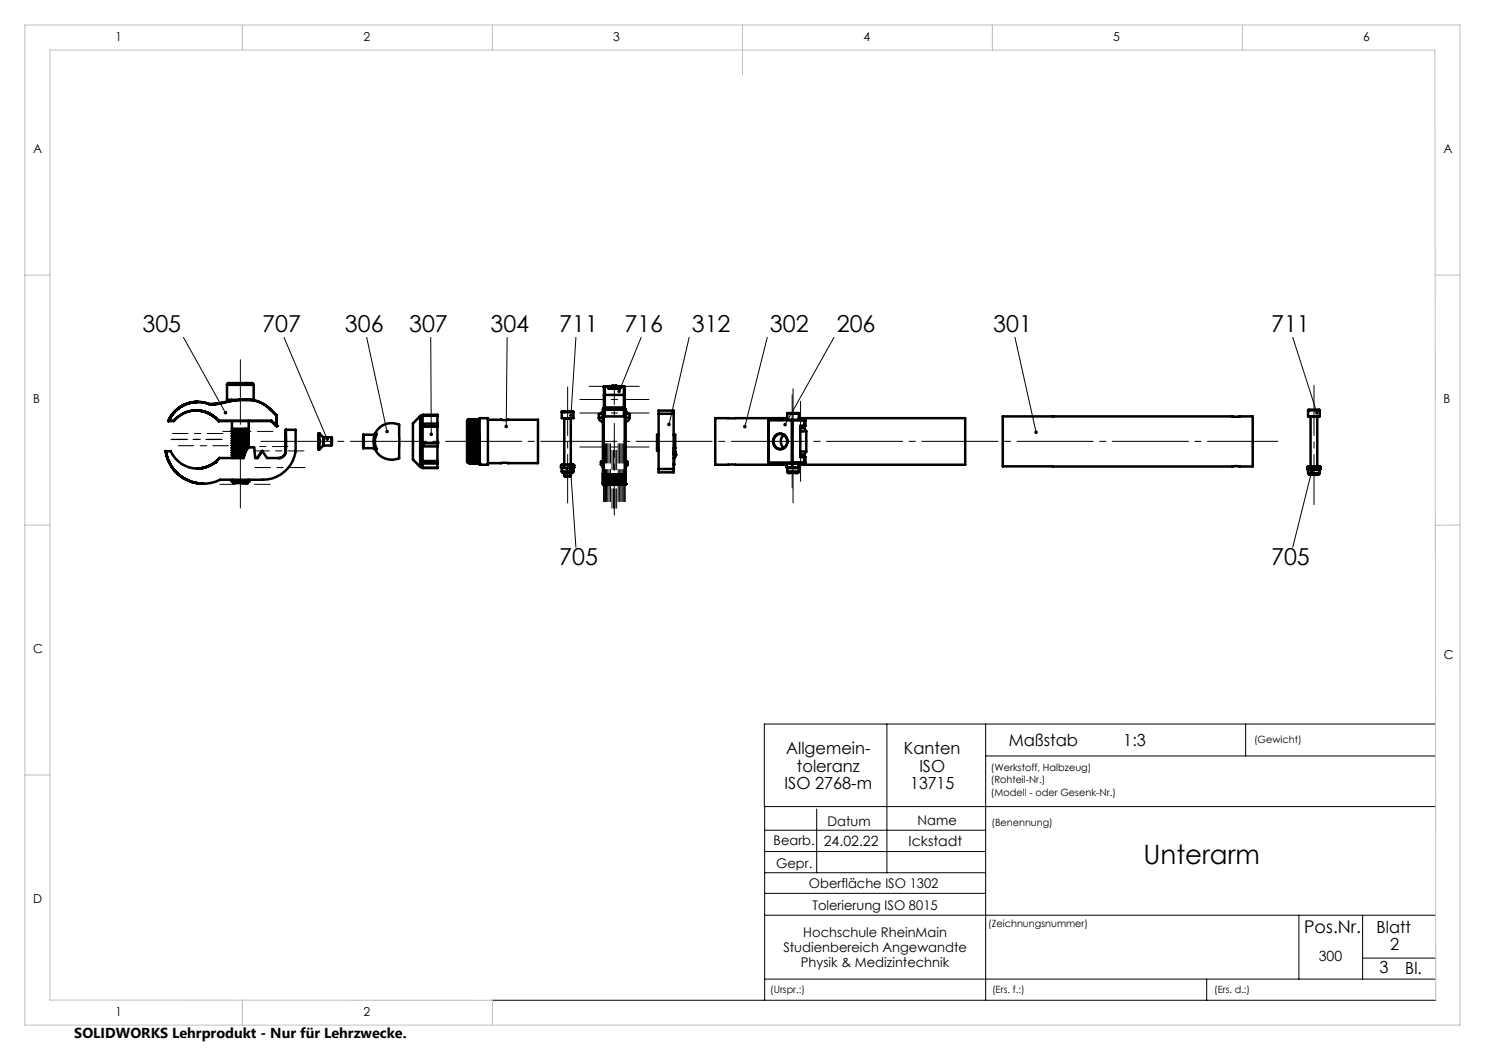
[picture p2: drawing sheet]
<svg xmlns="http://www.w3.org/2000/svg" width="297mm" height="210mm" viewBox="0 0 297 210" stroke-linecap="round" stroke-linejoin="round" font-family="sans-serif">
<path d="M255.6 88.3h-203.4" fill="none" stroke="#000" stroke-width=".2" stroke-dasharray="15.2 1.3 1.3 1.3" stroke-dashoffset="1.2"/>
<path d="M122.9 103v-15" fill="none" stroke="#000" stroke-width=".2" stroke-dasharray="15.2 1.3 1.3 1.3" stroke-dashoffset="7.5"/>
<g fill="none" stroke="#000" stroke-width=".2" stroke-dasharray="15.2 1.3 1.3 1.3" stroke-dashoffset="11.4">
<path d="M122.9 77.1v11.4M120.7 88.7v11.6M120.8 88.7v11.6M120.9 88.7v11.6M121.1 88.7v11.6M121.3 88.7v11.6M121.5 88.7v11.6M121.8 88.7v11.6M122.1 88.7v11.6M122.4 90.1v11.5M122.7 90.1v11.5M123 90.1v11.5"/>
<path d="M123.3 90.1v11.5M123.6 88.7v11.6M123.9 88.7v11.6M124.2 88.7v11.6M124.4 88.7v11.6M124.6 88.7v11.6M124.8 88.7v11.6M124.9 88.7v11.6M125 88.7v11.6"/>
</g>
<path d="M127.9 77.3h-10M34.2 87.9h10.1M34.4 87.9h10.1M34.5 86.7h10.1M35.7 89.1h10M44 96.9h10M44.6 86.3h10M47.5 89.3h10.1M50.7 90.2h10.1M51 93.5h10" fill="none" stroke="#000" stroke-width=".2" stroke-dasharray="15.2 1.3 1.3 1.3" stroke-dashoffset="12.1"/>
<path d="M116 79.9h13.8M116 82.6h13.8M116 89.4h13.8" fill="none" stroke="#000" stroke-width=".2" stroke-dasharray="15.2 1.3 1.3 1.3" stroke-dashoffset="10.2"/>
<path d="M113.5 100.6v-23.2" fill="none" stroke="#000" stroke-width=".2" stroke-dasharray="15.2 1.3 1.3 1.3" stroke-dashoffset="5.6"/>
<path d="M158.6 100.6v-22.9" fill="none" stroke="#000" stroke-width=".2" stroke-dasharray="15.2 1.3 1.3 1.3" stroke-dashoffset="5.7"/>
<path d="M160.1 80.3v16" fill="none" stroke="#000" stroke-width=".2" stroke-dasharray="15.2 1.3 1.3 1.3" stroke-dashoffset="9.1"/>
<path d="M158.4 97.6v-18.7" fill="none" stroke="#000" stroke-width=".2" stroke-dasharray="15.2 1.3 1.3 1.3" stroke-dashoffset="7.8"/>
<path d="M48.1 101.6v-29.7" fill="none" stroke="#000" stroke-width=".2" stroke-dasharray="15.2 1.3 1.3 1.3" stroke-dashoffset="2.3"/>
<path d="M262.8 100.9v-23.8" fill="none" stroke="#000" stroke-width=".2" stroke-dasharray="15.2 1.3 1.3 1.3" stroke-dashoffset="5.2"/>
<g fill="none" stroke="#000" stroke-width=".2">
<path d="M36.7 67.5l8.4 15M56.8 67.5l8.6 20.3M73.3 67.5l4.1 18.8M86.1 67.5l.2 19.4M101.4 67.5l-.2 17.8M115.2 67.5l-1 15.5M128.2 67.5l-4.4 10.8M137.8 67.5l-4 17.4M153.5 67.5l-4.5 17.8M166.8 67.5l-9.8 17.4M203 67.5l4.2 19M258.6 67.5l4.8 15.1"/>
<path d="M114.1 93.9l1.1 15.6M262.3 94.3l-3.7 15.2M177.4 144.8v29.7M197.1 144.8v55.3M197.1 151.2h90M249.1 144.8v6.4M287.1 144.8h-134.2v16.5h134.2M152.9 178.7h44.2M152.9 174.5h44.2M152.9 170.3h44.2M152.9 166h44.2M152.9 161.3v38.8"/>
<path d="M163.3 161.8v12.7M152.9 195.8h134.3M152.9 183h134.2M241.3 195.8v4.3M259.8 183v12.8M272.5 183v12.8M272.5 191.6h14.7M98.3 200.1h188.9"/>
</g>
<g fill="none" stroke="#c0c0c0" stroke-width=".2">
<path d="M5 5h287v200h-287zM48.5 5v5M98.5 5v5M148.5 5v10M198.5 5v5M248.5 5v5M5 55h5M287 55h5M5 105h5M292 105h-4.9M5 155h5M48.5 200v5"/>
<path d="M98.3 200.1l-88.3-.1v-190h277l.2 190.1M98.5 200v5"/>
</g>
<path d="M44.8 82.3a.37 .37 0 0 0 0 .4 .37 .37 0 0 0 .5 .2l-.2-.4 .2 .4 .1-.2a.37 .37 0 0 0-.1-.5 .37 .37 0 0 0-.5 .1zM65.2 87.6a.36 .36 0 0 0-.1 .4 .36 .36 0 0 0 .5 .2l-.2-.4 .2 .4a.36 .36 0 0 0 .1-.6 .36 .36 0 0 0-.5 0zM77.1 86.1a.36 .36 0 0 0 0 .4 .36 .36 0 0 0 .4 .1l-.1-.3 .1 .3a.36 .36 0 0 0 .2-.5 .36 .36 0 0 0-.6 0zM86 86.6v.1a.37 .37 0 0 0 .3 .5v-.3v.3a.37 .37 0 0 0 .3-.5 .37 .37 0 0 0-.6-.1zM101 85v.1a.34 .34 0 0 0-.1 .4 .34 .34 0 0 0 .3 .1v-.3v.3a.36 .36 0 0 0 .4-.4 .36 .36 0 0 0-.6-.2zM113.9 82.8a.36 .36 0 0 0-.1 .3 .36 .36 0 0 0 .4 .3v-.4v.4a.36 .36 0 0 0 .3-.5 .36 .36 0 0 0-.6-.1zM113.9 93.6a.36 .36 0 0 0 .1 .6 .36 .36 0 0 0 .5-.3 .36 .36 0 0 0-.4-.4v.4v-.4zM123.6 78a.36 .36 0 0 0 .1 .6l.1-.3-.1 .3a.35 .35 0 0 0 .5-.4 .35 .35 0 0 0-.6-.2zM133.6 84.6a.36 .36 0 0 0-.2 .4 .36 .36 0 0 0 .3 .3l.1-.4-.1 .4a.37 .37 0 0 0 .5-.5 .37 .37 0 0 0-.6-.2zM148.7 85v.1a.37 .37 0 0 0 .2 .6l.1-.4-.1 .4a.37 .37 0 0 0 .4-.5 .37 .37 0 0 0-.6-.2zM156.8 84.6l-.1 .2 .1 .4 .2-.3-.2 .3a.36 .36 0 0 0 .6-.3 .36 .36 0 0 0-.6-.3zM207 86.2h-.1a.34 .34 0 0 0 0 .5 .34 .34 0 0 0 .4 .1l-.1-.3 .1 .3a.36 .36 0 0 0 .2-.5 .36 .36 0 0 0-.5-.1zM263.1 82.3v.1a.37 .37 0 0 0 0 .4 .37 .37 0 0 0 .4 .1l-.1-.3 .2 .3a.37 .37 0 0 0 .1-.6 .37 .37 0 0 0-.6 0zM262 94.1a.36 .36 0 0 0 .1 .5 .36 .36 0 0 0 .5-.1 .36 .36 0 0 0-.2-.5l-.1 .3 .1-.3z" fill="#000"/>
<g fill="none" stroke="#000" stroke-width=".5">
<path d="M45.4 77l.2-.4h4.8l.3 .4M45.4 77v3h3.3M45.4 77h5.3M46.2 80l.2 .1M49 80h.1M49.4 80a16.3 16.3 0 0 0-4.8 .5M49.4 80h.1M49.4 80a6.2 6.2 0 0 1 4.6 1.8M49.5 80h.1M49.8 80h.1M50.7 77v3h-.9M120.8 79.2v2.4"/>
<path d="M120.8 77.5l.1-.2h.8l.2 .2M120.8 77.4v1.8M121 77.2l-.2 .2M121 79l-.2 .2M121 79v2.5M121 77.2h.7M121 77.2v1.8M121 79h3.8M121.7 77.2l.2 .2M121.7 77.7h.3M121.7 77.7h.1M121.7 77.2v.5"/>
<path d="M121.8 77.7h.2M122 77.7h.1M122 77.7h1.7M122.6 77.1a.61 .61 0 0 0-.7 .6v-.3M122.6 77.1v.6M122.6 77.1h.6M123.2 77.1a.66 .66 0 0 1 .6 .6M123.2 77.1v.6M123.7 77.7h.3M123.7 77.7h.1M123.9 77.5l.1-.2h.8l.2 .2M123.9 77.4v.3"/>
<path d="M123.9 77.7h.1M124 77.2l-.1 .2M124 77.7h-.3M124 77.2h.8M124 77.2v.5M124.8 77.2l.2 .2M124.8 79v2.5M124.8 79l.2 .2M124.8 77.2v1.8M125 79.2v2.4M125 77.4v1.8M33.1 90.2h1a5.8 5.8 0 0 0 9.8 1.4"/>
<path d="M33.1 90.2a7.5 7.5 0 0 0 7.6 6.5M33.1 90.2h.1M33.1 90.2a7.6 7.6 0 0 0 6.2 6.4M33.7 84.2h.1M33.8 84.2h.9M34.7 84.2h.1M34.7 84.2a5.8 5.8 0 0 1 9 0M34.8 84.2a5.8 5.8 0 0 1 8.9 0M39.2 82.1a5.9 5.9 0 0 1 4.5 2.1M39.3 96.6h.1M39.5 80.4a6.4 6.4 0 0 0-5.8 3.8h1.1M39.5 80.4h.1"/>
<path d="M39.5 80.4a6.4 6.4 0 0 0-5.8 3.8M41.9 80.8a6.4 6.4 0 0 0-8.2 3.4h.1M41.9 80.8h.1M41.9 80.8a6.3 6.3 0 0 0-8.1 3.4M43.1 92.5a6.5 6.5 0 0 1-3.7 1.2M43.1 92.5h.1M43.1 92.4h.1M43.1 92.4v.1M43.7 84.2a5.8 5.8 0 0 0-4.5-2.1 5.9 5.9 0 0 1 4.5 2.1M43.7 84.2h.1M43.7 80.7l-1.3 .1M43.7 80.7h.1"/>
<path d="M43.7 84.2h10.6M43.9 91.6a5.9 5.9 0 0 1-4.5 2.1M44.1 80.6h.1M44.1 80.6v.1M44.6 80.5l-1.9 .3M44.6 80.5h.1M44.6 80.5l-1 .2-1.7 .1M44.6 80.5v.1M44.6 80.6l-1 .2h-1.7M46.4 96.3h.1M46.4 96.3h3.3M46.4 91h2.5"/>
<path d="M46.4 91.1h2.4M46.4 90h2.8M46.4 90.1h2.8M46.4 89.1h3.3M46.4 91.5h2.3M46.4 89.5h3.1M46.4 89.6h3.1M46.4 91.6h2.2M46.4 90.5h2.6M46.4 90.6h2.6M46.4 86.1h3.3M46.4 86.2h3.3"/>
<path d="M46.4 87.1h3.3M46.4 87.2h3.3M46.4 88.1h3.3M46.4 88.2h3.3M46.4 87.6h3.3M46.4 88.6h3.3M46.4 88.7h3.3M46.4 86.6h3.3M46.4 86.7h3.3M46.4 96.3a1.23 1.23 0 0 0 1.3 .3h1.2a.69 .69 0 0 0 .8-.3M46.4 87.7h3.3M46.4 85.8h3.3"/>
<path d="M46.4 80.1h.3M46.4 80.1h.1M46.4 84.2v1.6M46.4 86.1v.1M46.4 86.6v.1M46.4 87.1v.1M46.4 87.6v.1M46.4 88.1v.1M46.4 88.6v.1M46.4 89.1h.1M46.4 89.5v.1M46.4 90v.1"/>
<path d="M46.4 90.5v.1M46.4 91v.1M46.4 91.5v.1M46.4 91.1l.3 .2M46.4 89.1l.3 .3M46.4 89.6l.3 .2M46.4 90.1l.3 .2M46.4 90.6l.3 .2M46.4 91.6h.1M46.4 88.7l.3 .2M46.4 87.7l.3 .2M46.4 85.8l.3 .2"/>
<path d="M46.4 86.7l.3 .2M46.4 86.2l.3 .2M46.4 87.2l.3 .2M46.4 88.2l.3 .2M46.4 80.1l-1.8 .4M46.4 95.9l.3 .2M46.7 96.1h2.8M46.7 89.8h2.8M46.7 88.9h2.8M46.7 91.3h2.1M46.7 89.4h2.8M46.7 90.8h2.1"/>
<path d="M46.7 90.3h2.4M46.7 87.4h2.8M46.7 88.4h2.8M46.7 86h2.8M46.7 86.9h2.8M46.7 87.9h2.8M46.7 86.4h2.8M46.7 96.1l-.3 .2M46.7 89.8l-.3 .2M46.7 88.9l-.3 .2M46.7 91.3l-.3 .2M46.7 89.4l-.3 .1"/>
<path d="M46.7 90.8l-.3 .2M46.7 90.3l-.3 .2M46.7 87.4l-.3 .2M46.7 88.4l-.3 .2M46.7 86l-.3 .1M46.7 86.9l-.3 .2M46.7 87.9l-.3 .2M46.7 86.4l-.3 .2M46.8 80.1l-.6 .1 .2-.1M49.4 80a15.9 15.9 0 0 0-4.8 .6M49.4 80a6.1 6.1 0 0 1 4.6 1.8M49.5 96.1l.2 .2"/>
<path d="M49.5 88.9l.2 .2M49.5 89.4l.1 .1M49.5 87.4l.2 .2M49.5 88.4l.2 .2M49.5 86l.2 .1M49.5 86.9l.2 .2M49.5 87.9l.2 .2M49.5 86.4l.2 .2M49.6 89.5l-.6 1-.3 1.1h-4.8M49.7 95.9l-.2 .2M49.7 96.3h.1M49.7 84.2v1.6"/>
<path d="M49.7 86.1v.1M49.7 86.6v.1M49.7 87.1v.1M49.7 87.6v.1M49.7 88.1v.1M49.7 88.6v.1M49.7 89.1h.1M49.7 89.1l-.2 .3M49.7 88.7l-.2 .2M49.7 87.7l-.2 .2M49.7 85.8l-.2 .2M49.7 86.7l-.2 .2"/>
<path d="M49.7 86.2l-.2 .2M49.7 87.2l-.2 .2M49.7 88.2l-.2 .2M52.5 90.2l.9 1.4h2.4a1.45 1.45 0 0 0 1.4-1.4M52.5 90.2l-1 1.4h-.5l-.2-2.1h-1.2l-1 2.1M52.5 90.2l-1 1.4M54 81.8l1.3 1.3M54 81.8h.1M54 81.8l1.4 1.3M54.3 84.2l1 1M54.3 84.2h-10.6M55.3 85.2h.1"/>
<path d="M55.3 83.1h.1M55.3 83.1v2.1M55.4 85.2h-.1M55.4 83.1h.1M55.4 83.1h-.1M55.4 83.1v2.1M57.1 90.2v-4.2h2v4.3a6.6 6.6 0 0 1-6.5 5.6h-8.6a7.6 7.6 0 0 1-10.8-5.7M57.1 90.2a1.39 1.39 0 0 1-1.4 1.4M57.1 90.2h.1M57.1 86.7v3.1zM57.2 86v4.2M63.7 86.7v3.2z"/>
<path d="M63.7 88.6h.1M63.7 88h.1M63.7 89.9h.2M63.7 86.7h.2M63.7 87.7v1.2M63.9 86.7v3.2M63.9 86.7l.7 .7M64.6 87.4l.1 .1M64.6 89.1h.1M64.6 87.5v1.6M64.6 89.1l-.7 .8M64.6 87.4v.1"/>
<path d="M64.7 87.4v.1M64.7 87.5v1.6h1.6M64.7 87.4h1.6M64.7 89.1h.1M66.3 87.4v1.7M66.3 87.4l.1 .2v1.4l-.1 .1M72.6 87.6v1.4zM74.7 89.6l.3 .2M74.9 87a3.8 3.8 0 0 0 0 2.6M74.9 89.6l.5 .2M74.9 87h-2.3v2.6h2.3M75 86.8a3.6 3.6 0 0 1 4.8-1.8v6.6a3.6 3.6 0 0 1-4.8-1.8"/>
<path d="M75 86.8l-.3 .2M75 89.8h.4M75 86.8h.4M75.4 86.8a3.4 3.4 0 0 0 0 3M75.4 86.8l-.5 .2M84 93.4l.5 .1M84 83.2l-1.4 1.5v7.2l1.4 1.5M84 83.2v10.2M84.5 83l-.5 .2M84.5 83v10.5M84.5 83h3M84.5 93.5h3"/>
<path d="M84.6 88.6h.1M84.6 83h2.9v.1h-2.9zM84.6 84.7h2.9v.6h-2.9zM84.6 88.6h2.9M84.6 88.6v.7h2.9v-.7M84.6 93.5h2.9M84.6 85.3h2.9M84.6 92.3h2.9M87.5 83.1v1.7M87.5 92.7v.8M87.5 89.2v3M87.5 85.3v3.3"/>
<path d="M87.5 88.6h.1M87.5 92.2h-2.9v.5h2.9M87.5 92.2v.5M93.5 84.4v-.3l.2 8.3 .2 .3M93.5 86.7l.1 4.5v1.3h.2M93.5 86.7l.1 5.8v-.1M93.5 86.7v-2.6l-.1 8.3 .2 .1M93.6 84.1l.1 2M93.7 83.9l-.2 .2M93.7 83.8l.2 .3M93.7 83.9v.1M93.7 84v2.1"/>
<path d="M93.7 84l.3 8.7M93.7 86.1l.2 6.6M93.9 84.1l.2 7.8v.6h.2M93.9 84.1h.1M93.9 92.7h.1M94 84.1l.2 8.2 .2 .4M94.2 92.4l-.2 .3M94.2 83.9l.2 8.8M94.2 83.8l.2 .3M94.2 83.8l-.2 .3M94.2 83.8l.3 8.9M94.4 84.1l.2 7.8 .1 .6h.1"/>
<path d="M94.4 84.1h.1M94.4 92.7h.1M94.5 84.1l.2 8.2 .2 .4M94.7 92.4l-.2 .3M94.7 83.9l.3 8.8M94.7 83.8l.2 .3M94.7 83.8l-.2 .3M94.7 83.8l.3 8.9M94.9 84.1l.2 7.8v.6h.1M94.9 84.1h.1M95 84.1l.2 7.1 .2 1.5M95.1 92.4l-.1 .3"/>
<path d="M95.2 83.8l-.2 .3M95.2 83.9l.2 8.8M95.2 83.8h.1M95.2 83.8l.2 .3M95.2 83.8l.3 8.9M95.4 84.1h.1M95.4 84.1l.2 8.4M95.4 92.7h.5M95.5 84.1l.2 7.8 .2 .8M95.6 92.5l-.1 .2M95.6 92.5h.1M95.7 83.9l.2 8.8"/>
<path d="M95.9 92.7h.1M95.9 83.8h-.2l-.2 .3M95.9 83.6h1.7v9.3h-1.7zM97.6 84h10v8.6h-10M112.2 93.1v.4l.2 .1M112.3 93l.1-.1zM112.3 93.5l.1 .1M112.4 82.4v-.1h2.2l.1 .1M112.4 94.3v.1a.44 .44 0 0 0 .6 .2h1.2M112.4 82.4v1.2h2.3v-1.2M112.4 93.6h.1M112.4 82.4h2.3"/>
<path d="M112.4 94.3h2.3M112.4 93.6v.7M112.4 93.6h.9M112.4 92.9l.3 .2M112.4 92.9h.9M112.7 93.5l-.3 .1M112.7 93.5l.6 .1M112.7 93.1v.4M112.8 83.6l.1 .1M112.9 95.2l.1 .1 1.2-.1M112.9 95.2h1.3M112.9 83.7h1.3"/>
<path d="M112.9 83.7v9.2M112.9 94.6v.6M113.3 92.9l.7 .2M113.3 93.6h1.1M113.3 92.9h1.1M113.3 92.9l-.6 .2M114 93.5l-.7 .1M114 93.5l.4 .1M114 93.1v.4M114.2 83.7v9.2M114.2 94.6v.6M114.2 83.6v.1"/>
<path d="M114.4 93.6h.3M114.4 92.9l-.4 .2M114.4 92.9l.4 .2M114.4 92.9l.4 .1M114.7 94.3l-.2 .3h-.3M114.7 93.6v.7M114.8 93.5h.1M114.8 93v.1M114.8 93.5l-.1 .1M114.8 93.5l-.4 .1M114.8 93.1v.4M119.8 83.5a.73 .73 0 0 0 .8 .8"/>
<path d="M119.8 83.5h.8M120.2 92.9v.1M120.2 92.5h.4M120.2 92.9h.4M120.2 82.7v.1M120.2 92.5v.4M120.2 93h.4M120.2 93l.4 .4M120.6 82.4l-.4 .2M120.6 92.3h-.3l-.1 .2M120.6 82.4l-.2 .1M120.6 82.8h-.8v.7"/>
<path d="M120.6 82.5l-.4 .2M120.6 96.8l.1 .1M120.6 96.8h.1M120.6 96.8l.1 .1zM120.6 94.8v2M120.6 96.8l.2 .1-.1-.1M120.6 94.9v1.9M120.7 96.9l.1 .1M120.7 96.8l.1 .1M120.7 96.8h.1M120.7 94.9v1.9M120.7 81.7l-.1 .1v13l.1 .1"/>
<path d="M120.7 96.8l.2 .1-.1-.1M120.7 81.7v13.2M120.7 81.7h.1M120.7 94.9h4.3M120.8 96.8l.1 .1-.1-.1M120.8 97h4.1M120.8 94.9v1.9M120.8 82.1v1.1l.2 .1M120.8 81.6v.5M120.8 82.1h.1M120.8 96.8h.1M120.9 96.8l.1 .1v-.1"/>
<path d="M120.9 96.8h.1M120.9 94.9v1.9M121 81.9l-.2 .2M121 81.5l-.2 .1M121 81.5v.4M121 96.8h.1M121 81.9v1.4M121 83.3h3.8M121 81.9h.1M121 94.9v1.9M121 81.9h3.8M121 81.5h3.8"/>
<path d="M121 96.8l.2 .1-.1-.1M121.1 96.8h.1M121.1 94.9v1.9M121.2 96.8l.2 .1v-.1M121.2 96.8h.1M121.2 94.9v1.9M121.2 96.8l.1 .1 .1-.1M121.4 96.8h.1M121.4 94.9v1.9M121.4 96.8l.1 .1 .1-.1M121.5 96.8v.1l.1-.1M121.5 94.9v1.9"/>
<path d="M121.6 94.9v1.9M121.6 96.8h.1M121.7 96.8l.1 .1 .1-.1M121.7 96.8h.1M121.7 94.9v1.9M121.9 96.8h.1M121.9 94.9v1.9M122 96.8v.1l.2-.1M122 96.8h.1M122 94.9v1.9M122.2 96.8h.1M122.2 94.9v2l-.2-.1"/>
<path d="M122.2 94.9v1.9M122.3 96.8v.1l.2-.1M122.3 96.8h.1M122.3 94.9v1.9M122.3 96.8v.1l.1-.1M122.4 96.8h.1M122.4 94.9v1.9M122.5 96.8h.1M122.5 94.9v1.9M122.6 96.8v.1l.2-.1M122.6 96.8h.1M122.6 94.9v1.9"/>
<path d="M122.6 96.8l.1 .1 .1-.1M122.8 96.8h.1M122.8 94.9v1.9M122.9 96.8v.1l.2-.1M122.9 96.8h.1M122.9 94.9v1.9M123.1 96.8h.1M123.1 94.9v1.9M123.2 96.8v.1l.2-.1M123.2 96.8h.1M123.2 94.9v1.9M123.2 96.8l.1 .1 .1-.1"/>
<path d="M123.4 96.8h.1M123.4 94.9v1.9M123.5 96.8v.1l.2-.1M123.5 96.8h.1M123.5 94.9v1.9M123.5 94.9v2l.2-.1M123.7 96.8h.1M123.7 94.9v1.9M123.8 96.8v.1l.2-.1M123.8 96.8h.1M123.8 94.9v1.9M124 96.8h.1"/>
<path d="M124 94.9v1.9M124.1 96.8v.1l.1-.1M124.1 96.8h.1M124.1 94.9v1.9M124.2 96.8h.1M124.2 94.9v1.9M124.3 96.8v.1l.1-.1M124.3 96.8v.1l.2-.1M124.3 96.8h.1M124.3 94.9v1.9M124.4 96.8h.1M124.4 94.9v1.9"/>
<path d="M124.5 96.8h.1M124.5 94.9v1.9M124.5 96.8v.1l.2-.1M124.6 96.8l-.1 .1 .1-.1M124.6 96.8h.1M124.6 94.9v1.9M124.7 96.8h.1M124.7 96.8v.1l.1-.1M124.7 94.9v1.9M124.8 81.9l.2 .2M124.8 81.5v.4M124.8 81.5l.2 .1"/>
<path d="M124.8 81.9v1.4M124.8 81.9h.1M124.8 96.8h.1M124.8 94.9v1.9M124.9 96.8l-.1 .1M124.9 96.8l-.1 .1 .2-.1M124.9 96.8h.1M124.9 94.9v1.9M125 83.1l-.2 .2M125 81.7l.1 .1v12.9l-.1 .2M125 82.1v1M125 81.6v.5"/>
<path d="M125 96.8h.1M125 83.1v11.8M125 82.1h.1M125 94.9v1.9M125 96.8l-.1 .1M125 96.8l-.1 .1 .2-.1M125 96.9l-.1 .1M125 96.8v.1M125.1 96.8l-.1 .1M125.1 96.8h.1M125.1 96.8l-.1 .1 .1-.1M125.1 94.9v1.9"/>
<path d="M125.1 94.8v2M125.1 82.4l.3 .1M125.1 92.3h.3l.1 .2M125.1 82.4l.2 .1M125.1 82.8h.8v.7M125.1 82.5l.4 .2M125.1 83.5h.8M125.1 92.5h.4M125.1 92.9h.4M125.1 93h.4M125.1 84.3h.1M125.5 82.6v.1"/>
<path d="M125.5 93l-.4 .4M125.5 92.9v.1M125.5 82.7v.1M125.5 92.5v.4M125.9 83.5a.78 .78 0 0 1-.7 .8M131.4 89.6h.3M131.7 82.8v11M131.7 82.8v-.7h3v.7M131.7 93.8v.7h3v-.7M131.7 82.8h3M131.7 93.8h3M131.7 87h-.3v3.2h.3"/>
<path d="M134.7 82.8v11M134.7 90.1l.2 .2M134.7 90.9h.6l-.3 .7h-.3M134.7 90.5h.4v.3h-.4M134.7 87h.3v3.5M134.7 89.6h.3M134.8 92.9h-.1M134.8 91.6v1.3M134.9 90.3h.1M134.9 90.3v.2M134.9 90.8v.1M135 90.8v.1"/>
<path d="M153.7 92.5l.1 .1M153.7 84.1h.1M153.7 84.1v8.4M153.7 92.5h.1M153.8 92.6h6.9M153.8 84h6.9M153.8 84.1h-.1M153.8 84.1h4.5M153.8 92.5h4.5M153.8 84v.1M153.8 92.5v.1M153.8 84l-.1 .1"/>
<path d="M155 87.2a1.54 1.54 0 0 1 2.3 .3 1.54 1.54 0 0 1-.7 2.2 1.56 1.56 0 0 1-1.8-.6 1.56 1.56 0 0 1 .2-1.9zM155.2 87.2a1.46 1.46 0 0 1 2.2 .6 1.46 1.46 0 0 1-1.1 2 1.5 1.5 0 0 1-1.5-.9 1.5 1.5 0 0 1 .4-1.7zM156.8 87a1.59 1.59 0 0 0 0 2.6M157.3 92.7l.6-.1 .5 .1M157.3 93.5l.1 .1M157.3 93.5l.6 .1M157.3 92.7v.8M157.4 94.3l.3 .3h1.9l.2-.3M157.4 82.8l.2-.2h2.1l.1 .2M157.4 93.6h.5M157.4 92.6l-.1 .1M157.4 83.6h-14.3v9.3h14.2"/>
<path d="M157.4 94.3h2.4M157.4 82.8h2.4M157.4 82.8v1.2M157.4 93.6v.7M157.9 93.6h1.1M158.3 84.1l.1-.1 .1 .1M158.3 84.1h.1M158.4 92.5h.1M158.4 84.1v8.4M158.4 92.5h-.1M158.4 93.5l-.5 .1M158.4 93.5l.6 .1"/>
<path d="M158.4 92.7l.6-.1 .7 .1M158.4 92.7v.8M158.5 84.1h-.1M158.5 84.1v8.4M158.5 92.5l-.1 .1-.1-.1M158.5 84.1h2.3M158.5 92.5h2.3M159 93.6h.7M159.7 93.5l-.7 .1M159.7 92.7v-.1l.1 .1-.1 .9M159.7 92.7v.8M159.7 93.5v.1"/>
<path d="M159.8 83.6h33.2v9.3h-33.2M159.8 82.8v1.2M159.8 93.6v.7M160.1 85.4h.2v.2M160.1 90.3h1.2M160.1 86.3h1.2M160.1 85.6h.8l.4 .7M160.1 85.3h.6M160.1 91.3h.6M160.3 90.9v.3h-.2M160.7 84l.4 .1M160.7 91.3l.4 .1"/>
<path d="M160.7 84l.1 .1M160.7 91.3l.1 .1M160.8 84.1h.3M160.8 85.2h.3M160.8 92.5h.3M160.8 91.4h.3M160.8 92.5l-.1 .1M160.8 84.1v1.1M160.8 91.4v1.1M160.8 85.2h-.7v6.2h.7M160.8 85.2l-.1 .1M161.1 92.5l-.4 .1"/>
<path d="M161.1 85.2l-.4 .1M161.1 84.1v1.1M161.1 91.4v1.1M161.3 90.3l-.4 .6h-.8M161.3 86.3v4M200.6 83.3h49.9v10h-49.9zM210.5 83.3h.1M246.5 83.3h.1M261.4 93.4v.4l.3 .1M261.5 93.3h.2zM261.5 93.9h.1M261.6 82.1l.1-.2h2.1l.1 .2"/>
<path d="M261.6 94.6l.3 .4h1.8l.2-.4M261.6 82.1v1.2h2.3v-1.2M261.6 93.9h.1M261.6 82.1h2.3M261.6 94.6h2.3M261.6 93.9v.7M261.7 93.9h.9M261.7 93.3l.2 .1M261.7 93.3h.9M261.9 93.8l-.2 .1M261.9 93.8l.7 .1M261.9 93.4v.4"/>
<path d="M262 83.3l.1 .1M262.1 83.4h1.4M262.1 83.4v9.9M262.6 93.3l.6 .1M262.6 93.9h1.1M262.6 93.3h1.1M262.6 93.3l-.7 .1M263.2 93.8l-.6 .1M263.2 93.8l.5 .1M263.2 93.4v.4M263.5 83.4v9.9M263.5 83.3v.1"/>
<path d="M263.7 93.9h.2M263.7 93.3l-.5 .1M263.7 93.3l.4 .1M263.9 93.9v.7M264 93.9h-.1M264.1 93.8l-.4 .1M264.1 93.4v.4M264.1 93.8l-.1 .1"/>
</g>
<text font-size="5.3" x="228.7" y="172.8">Unterarm</text>
<g font-size="4.7">
<text x="28.5" y="66.4">305</text>
<text x="52.4" y="66.4">707</text>
<text x="69" y="66.4">306</text>
<text x="81.8" y="66.4">307</text>
<text x="98.1" y="66.4">304</text>
<text x="111.8" y="66.4">711</text>
<text x="124.9" y="66.4">716</text>
<text x="138.4" y="66.4">312</text>
<text x="154" y="66.4">302</text>
<text x="167.3" y="66.4">206</text>
<text x="198.6" y="66.4">301</text>
<text x="254.2" y="66.4">711</text>
<text x="111.8" y="113">705</text>
<text x="254.2" y="113">705</text>
</g>
<text font-size="3.5" x="260.8" y="186.7">Pos.Nr.</text>
<g font-size="3.3">
<text x="201.7" y="149.2">Maßstab</text>
<text x="224.7" y="149.2">1:3</text>
<text x="157.2" y="150.9">Allgemein-</text>
<text x="159.4" y="154.4">toleranz</text>
<text x="180.8" y="150.9">Kanten</text>
<text x="183.9" y="154.4">ISO</text>
<text x="156.9" y="157.9">ISO 2768-m</text>
<text x="182" y="157.9">13715</text>
<text x="275.3" y="186.6">Blatt</text>
<text x="278.1" y="190">2</text>
<text x="275.9" y="194.6">3</text>
<text x="281.1" y="194.9">Bl.</text>
</g>
<text font-size="2.9" x="14.9" y="207.6">SOLIDWORKS Lehrprodukt - Nur für Lehrzwecke.</text>
<g font-size="2.8">
<text x="164.8" y="169.1">24.02.22</text>
<text x="181.7" y="169.1">Ickstadt</text>
<text x="263.7" y="192.2">300</text>
</g>
<g font-size="2.7">
<text x="165.5" y="165.2">Datum</text>
<text x="183.5" y="165.1">Name</text>
<text x="154.7" y="169">Bearb.</text>
<text x="155.2" y="173.6">Gepr.</text>
<text x="161.8" y="177.5">Oberfläche ISO 1302</text>
<text x="162.5" y="182">Tolerierung ISO 8015</text>
<text x="156.7" y="190.4">Studienbereich Angewandte</text>
<text x="160.7" y="187.4">Hochschule RheinMain</text>
<text x="160.2" y="193.4">Physik &amp; Medizintechnik</text>
</g>
<g font-size="2.5">
<text x="23.1" y="8.2">1</text>
<text x="72.7" y="8.2">2</text>
<text x="122.7" y="8.2">3</text>
<text x="172.7" y="8.2">4</text>
<text x="222.7" y="8.2">5</text>
<text x="272.7" y="8.2">6</text>
<text x="6.7" y="30.7">A</text>
<text x="288.7" y="30.7">A</text>
<text x="6.7" y="80.7">B</text>
<text x="288.7" y="80.7">B</text>
<text x="6.7" y="130.7">C</text>
<text x="288.8" y="131.7">C</text>
<text x="6.7" y="180.7">D</text>
<text x="23.1" y="203.2">1</text>
<text x="72.7" y="203.2">2</text>
</g>
<g font-size="2">
<text x="250.8" y="148.6">(Gewicht)</text>
<text x="198.2" y="154.1">(Werkstoff, Halbzeug)</text>
<text x="198.2" y="156.6">(Rohteil-Nr.)</text>
<text x="198.2" y="159.1">(Modell - oder Gesenk-Nr.)</text>
<text x="198.3" y="165.3">(Benennung)</text>
<text x="197.7" y="185.4">(Zeichnungsnummer)</text>
<text x="154.1" y="198.7">(Urspr.:)</text>
<text x="198.4" y="198.7">(Ers. f.:)</text>
<text x="242.8" y="198.6">(Ers. d.:)</text>
</g>
</svg>
